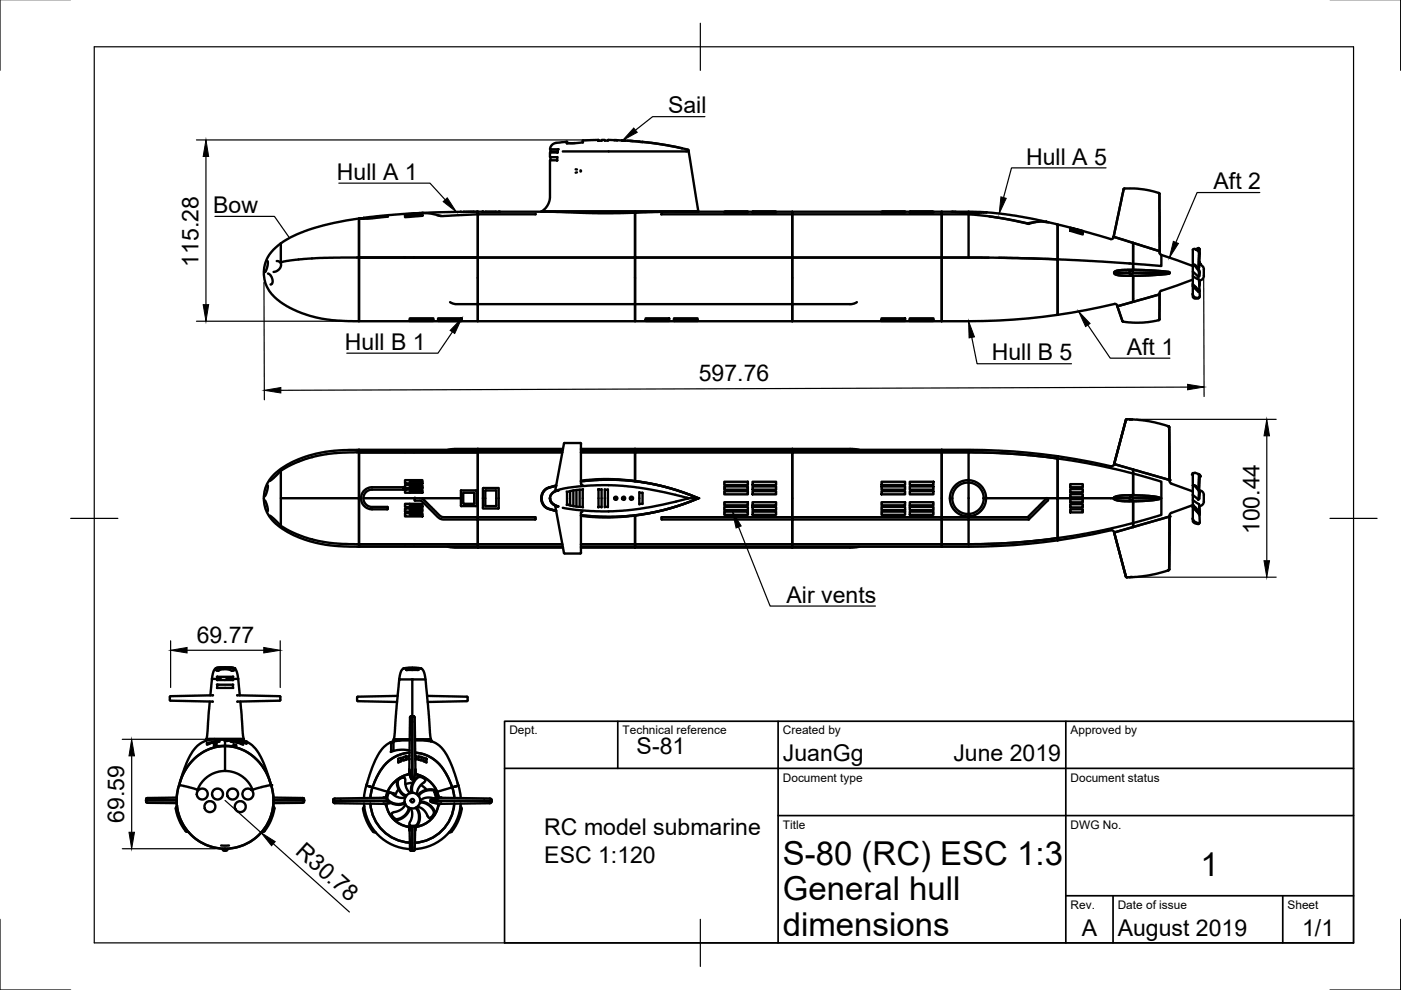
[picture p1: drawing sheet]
<svg xmlns="http://www.w3.org/2000/svg" width="297mm" height="210mm" viewBox="0 0 297 210" stroke-linecap="round" stroke-linejoin="round" font-family="sans-serif">
<!-- layer: Visible -->
<g fill="none" stroke="#000" stroke-width=".51">
<path d="M116.7 31.7v.6M116.7 33.3v.7M116.7 32.1h1.5M118.1 34h.1M118.2 33.3l-.1 .7M118.2 33.3h-1.6M118.2 32.1h.1M118.2 32.1v.3l-1.6-.1 .1 1M118.4 31.7l-.2 .4M118.4 31.6v.1M120.1 30.4h.1M120.2 30.1v.3l1.7-.1"/>
<path d="M120.2 30.1l-2.4 .2-.7 .3-.3 .5a.3 .3 0 0 0-.2 .3 .3 .3 0 0 0 .1 .3h1.7M122 35.9h.3M122.3 36.5l-.3 .1M123.1 36.1l.1 .1-.1 .2M123.6 30.2h.1M123.6 30.2l-3.4 .2M126.9 29.9l-.1-.2-3.2 .1-.1 .4M130.2 29.7h-1.3v.1h-.7v-.1h-.6v.1l-.8 .1M130.2 29.7h.7zM130.9 29.7l1 .1M131.9 29.8h.6zM132.5 29.8l3.1 .2"/>
<path d="M133 29.8l2.6 .2M133.6 29.9h.6M135.6 30.1h.1M135.6 30.1h.6zM136.2 30.1l7.4 1.1 2.3 .5 .1 .4h-26.7M136.2 30.1h.1M146 32.1l2.1 12.7h-33.3l1.2-1 .4-.9 .2-.8v-8.1h1.5M56.7 55.3v1.1l-.5 1.3M56.8 58l.6 .4 .4 .8-.1 .8-.3 .3M58.7 55.3l.7 .3 .2 .7-.5 .9-.5 .3-.6 .2M59.5 51.6a7.2 7.2 0 0 0 .2 12.6l.4 .2a26.7 26.7 0 0 0 14.8 3.7h1.2v-13.5h25.2M59.5 51.6v3.9"/>
<path d="M76.1 46.3v8.3h25.2M76.1 46.3v8.3l-10.7 .2-3.8 .4-2.1 .5M76.1 46.3l-1.1 .2a40.6 40.6 0 0 0-14.1 4.2l-1.4 .9M76.1 54.6h25.2v13.5h-25.2zM76.5 46.3h-.4M82.2 45.9h.1M85.9 45.4l3.7-.2zM85.9 45.6l3.7-.3v.1l-2.8 .2-.9 .1zM85.9 45.8l3.7-.3v.3l-2.8 .2-.9 .1zM87.8 45.2h2.7l3.2 .6 7.6-.4M88 45.2l-5.6 .4-5.3 .6a.28 .28 0 0 1-.2 .2 .28 .28 0 0 1-.3-.1h-.1l1.6 .1 4.2-.5M88 45.2h.1"/>
<path d="M92.7 45.6l.9 .2M97.7 44.9l-9.7 .3M100.5 44.9h-2.2M100.9 44.9h.3M101.1 44.9h-3.5M101.2 44.9h1.1M101.2 44.9h.1M101.3 54.6h33.3v-9.8l-19.9 .1 15.2 .3 4.7-.1v-.3h13.5l-13.5 .3v9.5h33.4M101.3 45.2v-.3v.6M101.3 45.5v9.1M101.3 45.2v.1M101.3 45.2v.3"/>
<path d="M101.3 45.4v.1M102.3 44.9h.1M102.3 44.9h3.5M102.3 44.9h.2M102.9 44.9h2.3M105.8 44.9h9.7M105.8 44.9h.1M113.6 45.4h-12.3M140.2 45.4h65.2M140.2 45.4h.1M143.2 44.9h24.8v9.7h31.7M153.6 45l5 .1z"/>
<path d="M153.6 44.9h5zM159.6 44.9h4.9zM159.6 45l4.9 .1zM168 54.6h-33.4v9.9h-33.3v3.6h33.3v-13.5h-33.3v9.9h-4.7l-1.2-.4M168 54.6v13.5M186.9 44.9h5zM186.9 45l5 .1zM192.9 45l5 .1zM192.9 44.9h5zM199.7 44.9v9.7M199.7 44.9h-31.7v9.7M199.7 44.9v9.7h5.7"/>
<path d="M199.7 44.9h2.3l3.7 .3 3.4-.2M199.7 54.6h-31.7v9.9h-33.4v3.6h33.4M199.7 54.6v13.5M204.7 45.2l.7 .1M205.4 44.9l6.7 .4 4.6 .7 5.1 1M205.4 45.4v9.2h4.2M205.4 44.9v.2M205.4 44.9h-3.4M205.4 45.2h.3M205.4 45.4l2 .2a91.6 91.6 0 0 1 10.9 1.8l1.5-.4 2.5 .2M205.4 54.6h-5.7v13.5M205.4 54.6l18.8 .4v11.7a137.6 137.6 0 0 1-24.5 1.4"/>
<path d="M209.8 45.9l7.1 1.2a4.8 4.8 0 0 0 2.6 0M211.8 54.6l12.4 .4M221.8 47v.1M221.8 47l2.4 .6v7.4M224.2 55l16 .9v1.3l-2.7 .1-.8 .1-.5 .3a.67 .67 0 0 0 .9 .6l3.1 .2v5a.61 .61 0 0 1-.7 .7l-2.6 .7M226.9 48.3l2.7 .8zM226.9 48.4l2.7 .7v.2l-2.7-.8zM226.9 48.7l2.7 .7v.3l-2.7-.8zM236.1 50.2l-.2 .4-.4 .1-11.3-3.1v19.2l6.1-1.1 6-1.3h.2l.4 .3M236.1 50.2h.1M236.1 50.2l9.8 3.1M236.2 50.2l4 1.3v4.4l6 .5v-2.3l-.3-.3v-.5"/>
<path d="M236.2 57.8h3.3l.3 .4 .3-.1 .1-.3 7.8 .1-.2 .1-2 .2-7 .3-1.7-.2-.6-.1zM236.3 57.7l.4-.3 .9-.1 3.3-.1 5.3 .3 1.7 .2 .1 .1h-7.8l-.3-.3-.3 .1-.1 .2h-3.3zM245.7 40.9l-.3-.1a18.1 18.1 0 0 0-7.1-.8l-2.2 10.2M245.7 40.9l.1 .2M245.8 41.1l.1 12.2M245.9 53.3l-5.7-1.8v5.7l7.5 .5a.2 .2 0 0 1 .3 .1 .2 .2 0 0 1-.3 .2l-3.5 .3-4 .2v5.5l5.5-1.5M246.2 54.1l6.7 2.3M252.9 56.1v-2.6a.47 .47 0 0 1 0-.5 .47 .47 0 0 1 .4-.2l.7 .4 .2 .3-.1 3.4-.2-.1M252.9 56.1v2.4M252.9 56.1l.5 .3 .7 1.1v1.2M252.9 56.1l.5 .1 .9 1.3v.9l-.2 .3M252.9 57.6l1.2 1.1"/>
<path d="M252.9 59.3l-6.7 2.4M253.4 52.8a1.15 1.15 0 0 1 1 .8l-.2 3.1-.1 .2M253.5 52.9l.7-.3-.1 .6M254.2 52.6l.2 .2-.1 .7M254.2 59.5l.1 1.1M254.3 56h.3l-.2 .2M254.3 55.9l.3 .1M254.3 55.9l.1-.3-.1 .3M254.3 56.1a1.01 1.01 0 0 1 .9 1M254.3 55.5l.1 .1M254.3 59.5v1.1M255.2 57.1v1.4"/>
<path d="M255.2 58.5a1.01 1.01 0 0 1-1 1M86.9 67.5h5v.2h-5zM86.9 67.8h5v.1h-5zM86.9 68l5 .1zM92.9 68l5 .1zM92.9 67.8h5v.1h-5zM92.9 67.5h5v.2h-5zM136.9 67.5h5v.2h-5zM136.9 67.8h5v.1h-5zM136.9 68l5 .1zM142.9 68l5 .1zM142.9 67.8h5v.1h-5z"/>
<path d="M142.9 67.5h5v.2h-5zM168 68.1h31.7M181.7 64.1l-1.2 .4h-12.5v3.6M186.9 67.5h5v.2h-5zM186.9 67.8h5v.1h-5zM186.9 68l5 .1zM192.9 68l5 .1zM192.9 67.8h5v.1h-5zM192.9 67.5h5v.2h-5zM236.8 64.7l.1 .2M236.9 64.9l1.1 3.2M238 68.1l.1 .1"/>
<path d="M245.7 67.9l-.5 .1a20.3 20.3 0 0 1-7.1 .2M245.7 62.5l-8.8 2.4M245.9 62.4l-.2 .1M245.9 62.4l-.1 5.3-.1 .2M245.9 62.1v.3M246.2 61.7l-.3 .4M252.9 60.6v1.7M252.9 60.2v-1.7l.5 .4a.92 .92 0 0 1 .9 1.1l.1 1.7-1.5-1.5v.5l1.3 1.2M252.9 60.6l1.3 1.3 .2-.2M252.9 60.6h.1M254.3 61.8l.1 1.1-.2 .2h-.9l-.3-.4-.1-.4v.2a.6 .6 0 0 0 .5 .8h.6l.3-.2M59.5 99.9v11.5"/>
<path d="M59.6 99.6l-1.1 1.3-1.3 1.1M76.1 95.9h25.2M76.1 95.9v19.5M76.1 95.9l-5.2 .2-3.8 .6-3.6 1.1-2.2 1-1.8 1M76.1 95.4v.5M76.1 95.4h-2.8a23.4 23.4 0 0 0-14.8 4.8l-1.4 1.6-.8 1.6-.4 1.9 .2 1.8 .5 1.5 .8 1.3 1.1 1.2 1.9 1.4a27.1 27.1 0 0 0 14.9 3.4h.8M76.1 95.4h43.2M101.3 95.9v13.7M101.3 95.9v14.4M101.3 95.2h-4.9l-1.4 .2M101.3 95.9h17.9M101.3 95.2h18.1"/>
<path d="M101.3 95.2v.1M101.3 95.4v.5M101.3 95.3v.1M119.6 94.1l-1.9 9.9M123 93.9h-3.3l-.1 .1M123.1 93.9l.1 .1v8.5l.3 .3M123.2 95.2h57.6l1.4 .2M123.2 95.9h11.4M123.2 95.4h76.5M134.6 95.9v6.1l-5.7-.3-5.7 .4 6-.4 6.4 .4 3.4 .7 3.5 .8 5.6 2M134.6 95.2v.7M134.6 95.9h33.4"/>
<path d="M168 95.9v19.5M168 95.9h-33.4v5.4a.56 .56 0 0 0 .1 .6 .56 .56 0 0 0 .6 .2l3.7 .6 2.9 .8 2.9 .9 3.3 1.2M168 95.9h31.7M168 95.2v.7M199.7 95.9v19.5M199.7 95.9h-31.7v13.8h-27.7l-.1 .4h27.8v-.4h31.7v-13.8h5.7M199.7 95.4v.5M199.7 95.9l10.1 .1a132.2 132.2 0 0 1 14.4 1.2M199.7 95.4a154.2 154.2 0 0 1 24.5 1.3M224.2 96.7v.5M224.2 97.2v8.5M224.2 96.7v.5l8 1.3 8 1.9v-.9"/>
<path d="M224.2 96.7l11.4 2.1a.59 .59 0 0 0 .6-.4l4 1.1M238.7 89l-2.5 9.4 11.8 3.4-.1-11.3M238.9 88.9l-.2 .1-2.5 9.4 2.5-9.4M238.9 88.9l-.2 .1M239.5 88.9h-.6l-.2 .1M239.5 88.9h.8a28.3 28.3 0 0 1 7.5 1.5M239.5 88.9h.1M239.5 88.9h.6M240.2 99.5v5.2M240.2 99.5l7.8 2.3M247.6 90.4h.2M247.8 90.4l.1 .2"/>
<path d="M247.9 90.5l.1 11.3M56.1 106.1l.5 1.1 .1 1.2M56.7 102.9l-.1 1.1-.5 1.2M57.2 109.3l1.3 1.1 1.1 1.3M59.5 111.5l1.8 1 2.2 1 3.6 1.1 3.8 .6 5.2 .2M59.5 105.6h16.6v9.8M76.1 115.4h25.2M76.1 115.4v.5M76.1 115.9h43.2M77.1 104.2a2.52 2.52 0 0 1 1.8-.9l6.7 .1-.1 .4h-6.8l-.8 .3-.6 .6-.3 .8 .2 .9 .5 .7 1 .4h3.5l-.1 .5h-3.2a2.35 2.35 0 0 1-2.1-1.4 2.35 2.35 0 0 1 .3-2.4zM85.9 106.8h3.7v.7h-3.7zM85.9 102.8h3.7v.7h-3.7z"/>
<path d="M85.9 103.8h3.7v.7h-3.7zM85.9 107.8h3.7v.7h-3.7zM85.9 101.8h3.7v.7h-3.7zM85.9 108.8h3.7v.7h-3.7zM86.9 106.8v.3h2.7M86.9 107.8v.4h2.7M86.9 108.8v.3h2.7M88 105.7l-.1 .4h1.2a11.6 11.6 0 0 1 2.9 2.7 2.58 2.58 0 0 0 2.1 1.3h7.2M88 105.6h-10.9M88 105.6h1l.7 .2 2.5 2.5a3 3 0 0 0 1.6 1.3l7.5 .1M88 105.6v.1M88 105.6h.1"/>
<path d="M89.5 105.6h8.1M89.5 105.6v.1M89.6 103.1h-2.7v.4M89.6 104.2h-2.7v.3M89.6 102.1h-2.7v.4M95 115.9l1.4 .2h23M97.7 104h3.3v3.3h-3.2zM98.3 104.5h2.2v2.3h-2.2zM101.3 110.3v5.1M101.3 109.6l12.2 .1 .1 .4-12.3 .1zM101.3 110.3h.1M101.3 115.4h-25.2v.5"/>
<path d="M101.3 115.4h17.9M101.3 116v.1M101.3 115.4v.5M101.3 115.9v.1M101.3 109.7v.4M102.4 103.5h3.3v4.3h-3.3zM103 104h2.1M103 104l-.1 3.3h2.2v-3.3M115.7 103.8l-.4 .3-.4 .8a2.43 2.43 0 0 0 2.2 3.2l.8 .2-1.6-.4a2.38 2.38 0 0 1-1.5-2.3 2.38 2.38 0 0 1 1.5-2.2zM116.6 105.7l.4 1 1.2 .7M116.6 105.6l.2 .7 .7 .7M117.3 107l.6 .3"/>
<path d="M117.6 107.1l2 10.1 .1 .2h3.3M117.7 107.2h.1M117.9 102.9l-2 .6-.9 1a2.45 2.45 0 0 0 1.9 3.6l1 .3M117.9 103l-1.6 .4M117.9 104l-.4 .3M118.1 103.9h.1M118.1 107.4h.1M118.2 103.9a1.95 1.95 0 0 0-1.6 1.7M118.2 107.3h.1M118.3 103.9h.1M118.3 103.9l2.1-.5 3.2-.3 6.8-.2 6.8 .8 3.8 .7 5 1.2-7.6 1.8-6.4 .9-2.9 .1h-3.6l-3.3-.3-2.9-.4M118.3 104h.1"/>
<path d="M118.5 103.9l-.6 .2a1.58 1.58 0 0 0-1.3 1.6 1.58 1.58 0 0 0 1.4 1.5l.4 .2M118.5 103.9h.1M120.1 104.2v2.9M120.2 107l1.9 .4 1.4 .1M120.9 104.1v3.1M121.6 104v3.3M122.2 103.9v3.5M122.9 103.8v3.7M123.2 101.9l2.6-.2 3.4-.1 5.4 .4 3.1 .5 3.8 .8 2.9 .9 3.7 1.4-3.7 1.5-2.9 .8-3.8 .9-3.1 .5M123.2 109.4l6 .3 5.4-.4v6.1M123.2 115.4h11.4M123.5 108.5l-.3 .3v8.5h-.1"/>
<path d="M123.5 103.8v3.7M123.5 107.5l.1 .1M123.5 103.8l-1.4 .1-1.9 .4M123.6 103.7l-.1 .1M126.8 103.7l.8 .1M126.9 103.8l-.1 3.8M126.9 107.5h.7M127.6 103.7v3.9M128.2 107.5h.7M128.2 103.8h.7M128.2 103.7v3.9M128.9 103.8v3.7"/>
<path d="M134.6 109.3h.1M134.6 115.4v.7v-.7h33.4M135.6 104.4l.6 .1M135.6 104.3v2.6M136.2 106.8l-.6 .1M136.2 104.5v2.4M146 105.6h2.1M148.1 105.6l-3.3 1.3-3.7 1.1-6.5 1.3v6.1h33.4M148.1 105.6l-2.6 1.1-3.4 1.1-3.1 .7-3.4 .6-6.4 .5-6-.4 5.8 .4 5.6-.3M153.6 103.1h5v.7h-5zM153.6 104.2h5v.6h-5zM153.6 102.1h5v.7h-5z"/>
<path d="M153.6 108.5h5v.6h-5zM153.6 107.5h5v.7h-5zM153.6 106.5h5v.6h-5zM159.6 102.1h4.9v.7h-4.9zM159.6 104.2h4.9v.6h-4.9zM159.6 103.1h4.9v.7h-4.9zM159.6 106.5h4.9v.6h-4.9zM159.6 107.5h4.9v.7h-4.9zM159.6 108.5h4.9v.6h-4.9zM168 115.4h31.7M168 115.4v.5M168 115.9v.2"/>
<path d="M182.2 115.9l-1.4 .2h-57.6M186.9 106.5h5v.6h-5zM186.9 107.5h5v.7h-5zM186.9 108.5h5v.6h-5zM186.9 103.1h5v.7h-5zM186.9 104.2h5v.6h-5zM186.9 102.1h5v.7h-5zM192.9 108.5h5v.6h-5zM192.9 107.5h5v.7h-5zM192.9 106.5h5v.6h-5zM192.9 102.1h5v.7h-5zM192.9 104.2h5v.6h-5z"/>
<path d="M192.9 103.1h5v.7h-5zM199.7 110.1h-31.7v5.3h31.7M199.7 110.1v5.3h5.7M199.7 115.4v.5v-.5h5.7M204.7 109.6h.7v5.8l4.4-.1a132.2 132.2 0 0 0 14.4-1.2M208.5 105.6h.1M208.6 105.6h15.6v8.5M217.9 109.7h-18.2v.4M221.8 105.7h.2l.2 .4-4.1 4h-18.4M221.8 105.7l-3.9 3.9M224.2 105.7v-8.4a106.5 106.5 0 0 0-18.8-1.3v13.6h.3M224.2 114.1v.5"/>
<path d="M224.2 114.1a134.4 134.4 0 0 1-18.8 1.3M224.2 114.6l-3.1 .4a128.2 128.2 0 0 1-15.7 .9h-82.2M224.2 105.6v8.5M224.2 105.6h11.9M226.9 102.7h2.7v.6h-2.7zM226.9 103.7h2.7v.7h-2.7zM226.9 104.8h2.7v.6h-2.7zM226.9 105.8h2.7v.7h-2.7zM226.9 106.9h2.7v.7h-2.7zM226.9 108h2.7v.6h-2.7zM236.1 105.6a2.21 2.21 0 0 1 2-.6l5.7 .2 1.5 .2 .6 .2M236.1 105.6h3.4l.3-.3h.2l.2 .3"/>
<path d="M236.1 105.6h3.4l.3 .4h.2l.2-.4M236.1 105.6a1.77 1.77 0 0 0 1.7 .6h5.5l1.9-.2 .5-.2 .2-.2M240.2 105.6h5.7M240.2 111.8v-.9l-8 1.8-8 1.4M240.2 100.4l6 1.7v7.1l-6 1.7v-4.6l-3-.2a.89 .89 0 0 1-1.1-.5l.7-.4 .8-.1 2.6-.1zM240.2 111.8l-4 1.1a.54 .54 0 0 0-.6-.5l-3.8 .9-7.6 1.3M240.2 104.7v.3l5.2 .4a.31 .31 0 0 1 .3 0 .31 .31 0 0 1 .1 .4l-2.5 .4-3.1 .1v5.5M248 109.5l-7.8 2.3M248 101.8a.63 .63 0 0 0 .4 .7M248 109.5l-.1 11.2M248.3 102.5l4.5 1.7 .1-.2M248.4 108.7a.64 .64 0 0 0-.4 .8"/>
<path d="M252.9 102.9v-1.7a.7 .7 0 0 1 .2-.9h.6l.5 .4-.1 3M252.9 102.9l.4 .1 .8 1.1v1.8M252.9 102.9v2.1M252.9 107.4v.2M252.9 107.4l1.3 1.5-1.3-1.3M252.9 107.6v2.3M252.9 107.4v-.3l.7 .6 .8 1M252.9 105v1M252.9 105l1.2 .9M253 102.9l.5 .1 .8 1.1v1.5l-.2 .3M253.1 100.3h-.2l-.2 .3h.2M254 100.5l.2 .1"/>
<path d="M254.2 100.6l.4 .4h-.2M254.2 100.6l.2 .3-.1 3M254.3 104a1.01 1.01 0 0 1 .9 1M254.3 107.3l.1 1.4M254.3 108.8l.1 2.1h-.2l-.8-.2-.3-.3-.2-.5v.7l.8 .5h.4l.2-.2M254.3 108.6v-.9a.9 .9 0 0 0-.7-1.2l-.7-.5v1.1l-4.6 1.6M254.4 101.1v.1M254.4 108.7l-.1 .6M254.4 108.7l-.2 .2M254.4 100.7l-.1 .1M255.2 105v1.3M255.2 106.3a1.01 1.01 0 0 1-.9 1"/>
<path d="M238.7 122.3l-2.5-9.4 2.5 9.4 .2 .1M238.7 122.2l.2 .2M239.5 122.4h.1M240.1 122.4h-.6M247.8 120.9l-.9 .3a31 31 0 0 1-7.9 1.2l-.3-.1M247.8 120.9h-.2M247.9 120.7l-.1 .2M247.9 120.7l.1-11.2-11.8 3.4 2.5 9.4M36 147.8v.6M36 148.4l.2 .2 8.9 .2M43.8 156.7h7.9M43.8 156.7l-.2 .4"/>
<path d="M43.9 157.6l.7-.1a.53 .53 0 0 1-.7 .3zM44.5 148.8l-.7 7.9M44.9 157.3l.7-.1a.41 .41 0 0 1-.7 .2zM44.9 143.9l-.3 3.5M45.2 147.4l-9 .2-.2 .1M45.4 158.2h4.7M45.4 157.6v.6M45.8 142l.5 .2M45.8 141.7h.1M45.8 141.7l-.6 .7-.3 1.5M45.9 157.1l.6-.1v.3h-.6zM45.9 157.5v.7"/>
<path d="M45.9 157.7h-.5M46 156.8h1.7v.2M46 143.5h3.4M46 144.2h3.4M46 145.2h.1M46 145.9h3.4M46 145.9h.1M46.1 143.5a.32 .32 0 0 1-.1 .4 .32 .32 0 0 1-.4 0h-.7M46.1 145.2v.7M46.3 142.2h.1M46.3 142.2a3.4 3.4 0 0 1 2.8 0M46.8 143.9l-.7 .1v.2"/>
<path d="M47.6 157.1h.1M47.7 141.5l-1.9 .2M47.7 141.5l1.9 .2M47.7 141.5l2 .2M47.7 156.8h1.8M47.7 157.1h.1M47.7 157.1v.9M47.7 156.7a9.1 9.1 0 0 1 4.1 .4l.6 .2M47.7 156.7l1.1 .1M47.7 156.7l-1 .1M47.8 157.1h.2M48 143.9h1.4"/>
<path d="M48.2 157.1l.3-.1a9.2 9.2 0 0 1 3.6 .6l.2 .1M48.3 157.1h-.3M48.9 157l.3 .1a.21 .21 0 0 1 .3 0 .21 .21 0 0 1 .1 .2h-.7zM49.1 142.2h.1M49.4 143.5v.4M49.4 143.9h.1M49.4 145.2v.7M49.4 143.9v.3M49.4 143.5h.1M49.4 145.2h-3.4M49.6 157.7v.5M49.6 157.9l.5 .1"/>
<path d="M49.6 141.7h.1M49.6 141.7l.5 .6 .4 1.6M49.7 142l-.3 .2h-.3M49.7 141.7l-1-.2h-1.9l-1 .2M49.7 143.9h.8M49.9 157.2l.6 .1v.2a.45 .45 0 0 1-.6-.3zM50.1 157.9v.3M50.3 147.4l9 .2 .1 .1M50.5 143.9l.3 3.5M50.9 157.4l.7 .2v.2a.52 .52 0 0 1-.7-.4zM51 148.8l.7 7.9M51.6 157l.1 .1"/>
<path d="M51.7 156.7l.1 .4M51.7 157.1v.4M51.7 157.3l.5 .2zM51.7 157.1a9.1 9.1 0 0 0-4-.4l-2.5 .1a6.5 6.5 0 0 0-5.4 4.5l-1.7 4.6M51.7 157.5h.1M52.2 157.4v.2M52.2 157.4h.1M52.3 157.3h.1M52.3 157.3l-.1 .1M52.4 157.3l1.2 .8 1.3 1.8 1.2 2.5 1.2 3.5M59.4 147.8v.6l-.1 .2-9 .2M75.7 147.9v.6"/>
<path d="M75.7 148.5l.2 .1M75.9 148.7l8.3 .1M82.8 157.4l-1.5 1-1.3 1.9-1.1 2.5-1.2 3.8M82.8 157.4l.1 .1v1.9M83.4 157.4l-.5 .2M83.5 156.8h3.4h-3.1M83.5 156.8l-.1 .4M83.5 156.8h.3M83.5 157.1l-.1 2.1M83.5 157.1l-.7 .3M83.8 156.8v.2zM84.1 157.1h.1"/>
<path d="M84.2 157l-.1 .1M84.2 157l-.7 .1M84.3 147.5l-8.4 .2-.2 .2M84.6 144.1l-1.1 12.7M84.6 144.1h5.6M85.5 141.8l-.5 .6-.4 1.7M86.2 142.1l2.5-.1h-2.6l.2 .1M86.8 159.6a8.6 8.6 0 0 0-7.2 5.9l-.6 1.4M86.8 159.1a7.2 7.2 0 0 0-4 .3M86.9 157l-3.4 .2M86.9 156.8l-2.7 .2M87.1 151.9l-.2 .2-.1 11"/>
<path d="M87.1 151.9h.1M87.1 141.7h.7zM87.1 141.8l.7 .1zM87.1 151.9h.3M87.2 151.9h-.1M87.2 151.9h.2M87.2 151.9h.1M87.4 153v12.2l-.2-.1-.3-.7-.1-1.3M87.4 153v12.2h.2l.3-.7 .2-1.4M87.4 151.9h.4M87.4 141.6h1M87.4 141.6h-1"/>
<path d="M87.4 141.6l-1.9 .2M87.4 141.6l1.9 .2M87.4 151.9v1.1M87.4 144.1v7.8M87.4 151.9h.1M87.7 151.9h.1M87.8 151.9l.1 .2 .2 11M88 156.8h3l.1 .2-.1-.2h.4zM88 156.8l2.7 .2M89.3 141.8l.5 .5 .3 1.1 1.3 13.4M90.6 147.5l8.4 .2 .1 .2M90.7 157l.7 .1-3.4-.1"/>
<path d="M90.7 157l.1 .1M90.8 157.1h.1M91.4 156.8l.1 .4M91.4 157.1l1.8 1 1.4 1.8 1.4 2.9 1.2 3.8M99 148.7l-8.3 .1M99.1 147.9v.6l-.1 .1M31 169.7v.4l.3 .1 6.2 .1M31 169.7h6.4zM31 169.4v.3M37.5 169.1l-6.2 .1-.3 .1M37.5 170.8l-.2 .6 .3 1.5 .6 1.5 .8 1.4a1.15 1.15 0 0 0 1 .7M38 166.5a10.3 10.3 0 0 0 9.7 13.5"/>
<path d="M38 166.5l.5-1.7 .9-1.7 1-1.4 1.2-1.2a9.4 9.4 0 0 1 14.7 3l1.2 3-2.7 .5-1.2 .5M38 166.5l2.6 .5 1.3 .5M38 166.5a10.3 10.3 0 0 0 9.7 13.5 10.3 10.3 0 0 0 9.8-13.5 10.3 10.3 0 0 1-9.8 13.5M41.9 167.4a6.2 6.2 0 0 1 5.8-3.9 6.2 6.2 0 0 1 5.8 3.9M46.9 179.3h1.7M47.2 180l.1 .3h.8l.1-.3M47.7 163.5v-5.2a9.5 9.5 0 0 0-8.4 5l-.8 1.5-.5 1.7M47.7 180v.2M57.9 170.8l.3 .6-.4 1.5-.6 1.5-.8 1.4a1.16 1.16 0 0 1-.9 .7M58 169.1l6.2 .1 .2 .1M58 169.7h6.5zM64.4 169.4l.1 .3"/>
<path d="M64.5 169.7l-.1 .4-.3 .1-6.1 .1M70.7 169.8v.3M70.7 169.8h.1M70.7 169.5v.3M70.7 169.6v.2M70.7 170.1l.2 .2 10.3 .1M70.7 169.8h11.5M70.7 169.4v.4M70.7 169.5v.1M77 171.5l.7 2.5 1 1.8a1.22 1.22 0 0 0 1 .8M77.2 170.4a10.3 10.3 0 0 0 9.7 9.6M77.2 170.9l-.2 .6"/>
<path d="M77.7 166.5l-.5 2.7M77.7 166.6l1.3 .3M77.9 166l-.2 .6M78.1 166.7l.9 .2M78.5 170.4a8.9 8.9 0 0 0 8.4 8.3M79 166.9l-.5 2.3M79 166.9l3.2 1M81.2 170.4l1.6-.2-1.5 .2M81.2 169.2l-10.3 .1-.2 .1M81.2 169.2h.8h-.7M81.2 170.4l.5 .2 .2 .3-.2-.3-.4-.2M81.2 170.4h.1"/>
<path d="M81.2 169.2h.1M81.9 170.9a5.6 5.6 0 0 0 4.6 4.4M81.9 168.7l-.2 .4-.4 .1M81.9 168.7l-.2 .4-.5 .1M82.2 167.9l-.3 .8M82.5 168.1l-.4 .2-.1 1.2 .6 .6 .9 .4a2.95 2.95 0 0 0 2.4-.2M84.5 167.4l-.6 1-1.7-.5M85.1 161.3l-.7 .4v-.8l.7-.3v.8l-.7 .3M85.5 160.5l.7-.1v.7l-.7 .1zM85.7 164.9l-.4-.2-1 .6-.1 1 .3 1a2.71 2.71 0 0 0 1.5 1.6M85.9 169.1h-1.3l-.7-.3-1.1-.7h-.4l-.1 .2a1.32 1.32 0 0 0-.1 1.2l.7 .6 .7 .2a2.47 2.47 0 0 0 2.2-.2M85.9 170.5l-.7 1-.9 .5-1 .3-.3 .3 .2 .4 .7 .7 .9-.2 .6-.3a2.58 2.58 0 0 0 1.2-2"/>
<path d="M86.2 161l-.7 .2M86.2 168.7a1.66 1.66 0 0 0-.1 2 1.66 1.66 0 0 0 2 .6M86.5 175.3l.3 .2v.5l.2-.9-.2 1M86.5 175.3l.3 .2v.6M86.8 163.1v.8l-.5 .3a6.4 6.4 0 0 0-4.1 3.7M86.8 163.1v.3M86.8 160.9l-.2 .1M86.8 160.2l-.2 .1v.7h.2M86.8 175.9v.2M86.8 176.1l.1 4.2 .2 .1 .8-.1 .1-4.2M86.8 171.3a2.91 2.91 0 0 1-3.1 2.5l-.7-.8v-.5M87.1 168.1l-.6-.4-.4-.7-.2-1.8-.3-.4-.6 .2-.6 .5-.1 .6 .2 .9a2.7 2.7 0 0 0 1.7 1.7"/>
<path d="M87.4 175.3v4.4M87.4 179.7v.7zM87.5 166l-1.5 .3M87.5 168.1a2.69 2.69 0 0 1 1.6-3.4l.9 .4 .2 .4-1.5 1.7-.2 .6v.7M87.5 168.1a1.66 1.66 0 0 1 1.5 2.1M87.5 168.1a1.66 1.66 0 0 0-1.3 .6M88 160.2l.3 .1v.7h-.3M88 160.9l.3 .1M88 175.9v.2M88.1 163.1v.8l.3 .3M88.1 171.3a2.7 2.7 0 0 1 0 3.7l-1 .1-.3-.2 .6-2.1v-.7l-.3-.7M88.1 163.1v.3"/>
<path d="M88.3 171.2a2.89 2.89 0 0 1-.1 4l-1 .1-.4-.4M88.4 175.3l-.3 .2-.1 .5-.1-.8 .1 .9M88.4 175.3l-.3 .2-.1 .6M88.4 164.2l-.3-.3v-.5l-.2 1.3-.4 .5h-.2l-.3-.4-.2-1.4v.5l-.5 .3a6.4 6.4 0 0 0-4.1 3.7M88.4 164.2a6.5 6.5 0 0 1 4.3 3.7M88.6 168.6a2.92 2.92 0 0 1 3.9-.8l.3 .9-.1 .4M88.7 160.4l.7 .1v.7l-.7-.1zM88.7 161l.7 .2M89 170.2a2.65 2.65 0 0 1 3 2.3l-.6 .9h-.4l-1.3-1.8-1.2-.5M89 170.2a1.66 1.66 0 0 1-.9 1.1M89.1 170a3 3 0 0 1 3.1 2.5l-.7 .9-.4 .1M89.2 166.4l1.2 1"/>
<path d="M89.8 160.6l.6 .3v.8l-.6-.3zM89.8 161.3l.6 .3M90.2 165.3l-.2-.4-1.2-.4-.8 .6-.5 .8a2.71 2.71 0 0 0-.2 2.2M91.3 169.6l1.1-.3-2-.2-.6 .2-.7 .5M91.3 169.6v.2h11.2M91.3 169.6v.4l.3 .1 1.9 .3M92.1 167.9l.3-.1 .4 2h-.4zM92.3 167.8l-.7-.3-1 .1a2.59 2.59 0 0 0-1.8 1.2M92.7 167.9h-.1M92.7 167.9l.3 1 .5 .3M92.7 169.1h.1M92.9 170.9a5.6 5.6 0 0 1-4.5 4.4"/>
<path d="M93.5 169.2h-.8h.9M93.5 170.4l-.4 .2-.2 .3M93.5 169.2h.1M93.5 170.4h.1M93.6 170.4h.1M93.6 169.2h.1M93.6 169.2l10.4 .1 .1 .1M96.3 170.4a8.9 8.9 0 0 1-8.3 8.3M96.8 166.7h-.3a.52 .52 0 0 1-.6 .1 .52 .52 0 0 1-.3-.5l-1.2-2.6-1.7-2.1-2.1-1.4-1.3-.4-1.3-.2 2.2 .5 1.5 .7 1.4 1.1 1.5 2.2 1.3 2.8-3.2 1M97 166l.2 .6M97.2 166.6l-1.3 .3 .4 2.3M97.2 166.5l.5 2.7"/>
<path d="M97.6 170.9l.3 .6M97.7 170.4a10.3 10.3 0 0 1-9.8 9.6M97.9 171.5l-.7 2.5-1 1.8a1.23 1.23 0 0 1-1 .8M102.5 169.8h-11.2v.2l.4 .1 1.9 .3M102.5 169.8h1.6M104.1 170.1l-.2 .2-10.3 .1M104.1 169.4v.4M104.1 169.5l.1 .1M104.1 169.8h.1M104.2 169.8l-.1 .3zM104.2 169.5v.3M104.2 169.6v.2"/>
<path d="M104.2 169.8v.3M47.7 180.2h.4l-.4 .1M47.7 180.2h-.4l.4 .1M47.7 180.3h.1M47.7 180.2v.1"/>
<circle cx="130.6" cy="105.7" r=".34"/>
<circle cx="132.2" cy="105.7" r=".33"/>
<circle cx="133.9" cy="105.7" r=".33"/>
<circle cx="205.2" cy="105.6" r="3.3"/>
<circle cx="205.2" cy="105.6" r="3.8"/>
<circle cx="42.9" cy="168.4" r="1.16"/>
<circle cx="44.5" cy="171" r="1.16"/>
<circle cx="46.1" cy="168.4" r="1.16"/>
<circle cx="49.3" cy="168.3" r="1.16"/>
<circle cx="50.9" cy="171" r="1.15"/>
<circle cx="52.6" cy="168.3" r="1.16"/>
<circle cx="87.4" cy="169.8" r=".37"/>
</g>
<g fill="#000">
<circle cx="89.5" cy="45.1" r=".25"/>
<circle cx="101.3" cy="45.4" r=".25"/>
<circle cx="102.3" cy="44.9" r=".25"/>
<circle cx="105.8" cy="44.9" r=".25"/>
<circle cx="239.4" cy="55.9" r=".25"/>
<circle cx="236.2" cy="98.4" r=".25"/>
<circle cx="238.9" cy="88.9" r=".25"/>
<circle cx="120.2" cy="107" r=".25"/>
<circle cx="126.9" cy="107.5" r=".25"/>
<circle cx="148.1" cy="105.6" r=".25"/>
<circle cx="248" cy="109.5" r=".25"/>
<circle cx="248" cy="101.8" r=".25"/>
<circle cx="252.9" cy="107.1" r=".25"/>
<circle cx="238.9" cy="122.4" r=".25"/>
<circle cx="45.8" cy="141.7" r=".25"/>
<circle cx="46.1" cy="156.8" r=".25"/>
<circle cx="47.6" cy="157.1" r=".25"/>
<circle cx="49.3" cy="156.8" r=".25"/>
<circle cx="49.6" cy="141.7" r=".25"/>
<circle cx="49.7" cy="141.7" r=".25"/>
<circle cx="84.6" cy="144.1" r=".25"/>
<circle cx="91.4" cy="157.1" r=".25"/>
<circle cx="38" cy="166.5" r=".25"/>
<circle cx="57.5" cy="166.5" r=".25"/>
<circle cx="70.7" cy="169.8" r=".25"/>
<circle cx="78.3" cy="166.7" r=".25"/>
<circle cx="83.2" cy="168.2" r=".25"/>
<circle cx="96.5" cy="166.7" r=".25"/>
</g>
<!-- layer: Border -->
<path d="M0 -.1v15M297 -.1v15M20 9.9h267v190h-267zM148.5 4.9v10M15 109.9h10M282 109.9h10M0 194.9v15h15M148.5 194.9v10M297 194.9v15h-15" fill="none" stroke="#000" stroke-width=".25"/>
<!-- layer: Dimensions -->
<g fill="none" stroke="#000" stroke-width=".25">
<path d="M41.7 29.7h85.3M43.7 33.2v31.4M56 59.9v24.9M255.2 59.2l.1 24.9M41.7 68.1h91M240.9 88.9h29.7M251.8 82.1l-192.3 .7M268.6 92.4v26.5M36.2 135.9v9.9M39.7 137.9h16.2M59.4 135.9v9.9M240.9 122.4h29.7"/>
<path d="M25.9 156.8h19.8M25.9 180h19.8M27.9 160.3v16.2M47.7 169.7l7.7 6.8M58 178.9l16.1 14.5"/>
</g>
<path d="M43.7 29.7l.5 3.5h-1.1zM43.1 64.6h1.1l-.5 3.5zM56 82.8l3.5-.6v1.1zM251.8 81.5l3.5 .6-3.5 .5zM268.6 88.9l.6 3.5h-1.2zM268 118.9h1.2l-.6 3.5zM36.2 137.9l3.5-.6v1.1zM55.9 137.3l3.5 .6-3.5 .5zM27.3 176.5h1.2l-.6 3.5zM27.9 156.8l.6 3.5h-1.2zM55.4 176.5l3 1.9-.8 .9z" fill="#000" stroke="#000" stroke-width=".21"/>
<!-- layer: TitleBlock -->
<path d="M107 152.9h180v47h-180zM131 152.9v10M165 152.9v47M226 152.9v47M107 162.9h180M165 172.9h122M226 189.9h61M236 189.9v10M272 189.9v10" fill="none" stroke="#000" stroke-width=".36"/>
<!-- layer: Annotations -->
<path d="M71.8 38.8h19.4l3.2 3.5M149.5 24.7h-11.1l-3.7 2.9M234.5 35.6h-20l-1.7 6.3M45.6 45.9h12.6l3.2 4.6M267.1 40.8h-13.3l-4.5 10.6M95.9 70.4l-3 4.5h-19.4M206 71.5l1.2 5.6h20M230.7 68.9l4.7 7h12.7M156.6 111.7l6.7 16.8h22.3" fill="none" stroke="#000" stroke-width=".25"/>
<path d="M134.4 27.1l.7 1-3.1 1.7zM94 42.7l.8-.8 2 3zM212.2 41.7l1.1 .4-1.4 3.2zM248.8 51.2l1.1 .4-2 3zM97.9 67.5l-1.5 3.2-1-.6zM205.4 68.1l1.2 3.3-1.1 .2zM228.7 66l2.4 2.6-.9 .7zM155.3 108.5l1.8 3-1 .4z" fill="#000" stroke="#000" stroke-width=".21"/>
<g font-size="7">
<text x="166" y="183.4">S-80 (RC) ESC 1:3</text>
<text x="254.5" y="185.8">1</text>
<text x="166" y="190.9">General hull</text>
<text x="166" y="198.4">dimensions</text>
</g>
<g font-size="4.9">
<text x="141.6" y="24">Sail</text>
<text x="217.6" y="34.9">Hull A 5</text>
<text x="71.4" y="38.1">Hull A 1</text>
<text x="257.3" y="40.1">Aft 2</text>
<text x="45.2" y="45.2">Bow</text>
<text x="42.1" y="56.5" transform="rotate(-90 42.1 56.5)">115.28</text>
<text x="73.1" y="74.2">Hull B 1</text>
<text x="210.3" y="76.4">Hull B 5</text>
<text x="238.9" y="75.2">Aft 1</text>
<text x="148.2" y="80.9">597.76</text>
<text x="267" y="113.3" transform="rotate(-90 267 113.3)">100.44</text>
<text x="166.8" y="127.8">Air vents</text>
<text x="41.7" y="136.3">69.77</text>
<text x="135" y="159.9">S-81</text>
<text x="166" y="161.4">JuanGg</text>
<text x="202.1" y="161.4">June 2019</text>
<text x="26.4" y="174.5" transform="rotate(-90 26.4 174.5)">69.59</text>
<text x="115.4" y="177.1">RC model submarine</text>
<text x="62.4" y="180.8" transform="rotate(42 62.4 180.8)">R30.78</text>
<text x="115.4" y="183">ESC 1:120</text>
<text x="229.3" y="198.6">A</text>
<text x="237" y="198.4">August 2019</text>
<text x="276.1" y="198.6">1/1</text>
</g>
<g font-size="2.5">
<text x="108" y="155.7">Dept.</text>
<text x="132" y="155.7">Technical reference</text>
<text x="166" y="155.7">Created by</text>
<text x="227" y="155.7">Approved by</text>
<text x="166" y="165.7">Document type</text>
<text x="227" y="165.7">Document status</text>
<text x="166" y="175.7">Title</text>
<text x="227" y="175.7">DWG No.</text>
<text x="227" y="192.7">Rev.</text>
<text x="237" y="192.7">Date of issue</text>
<text x="273" y="192.7">Sheet</text>
</g>
</svg>
